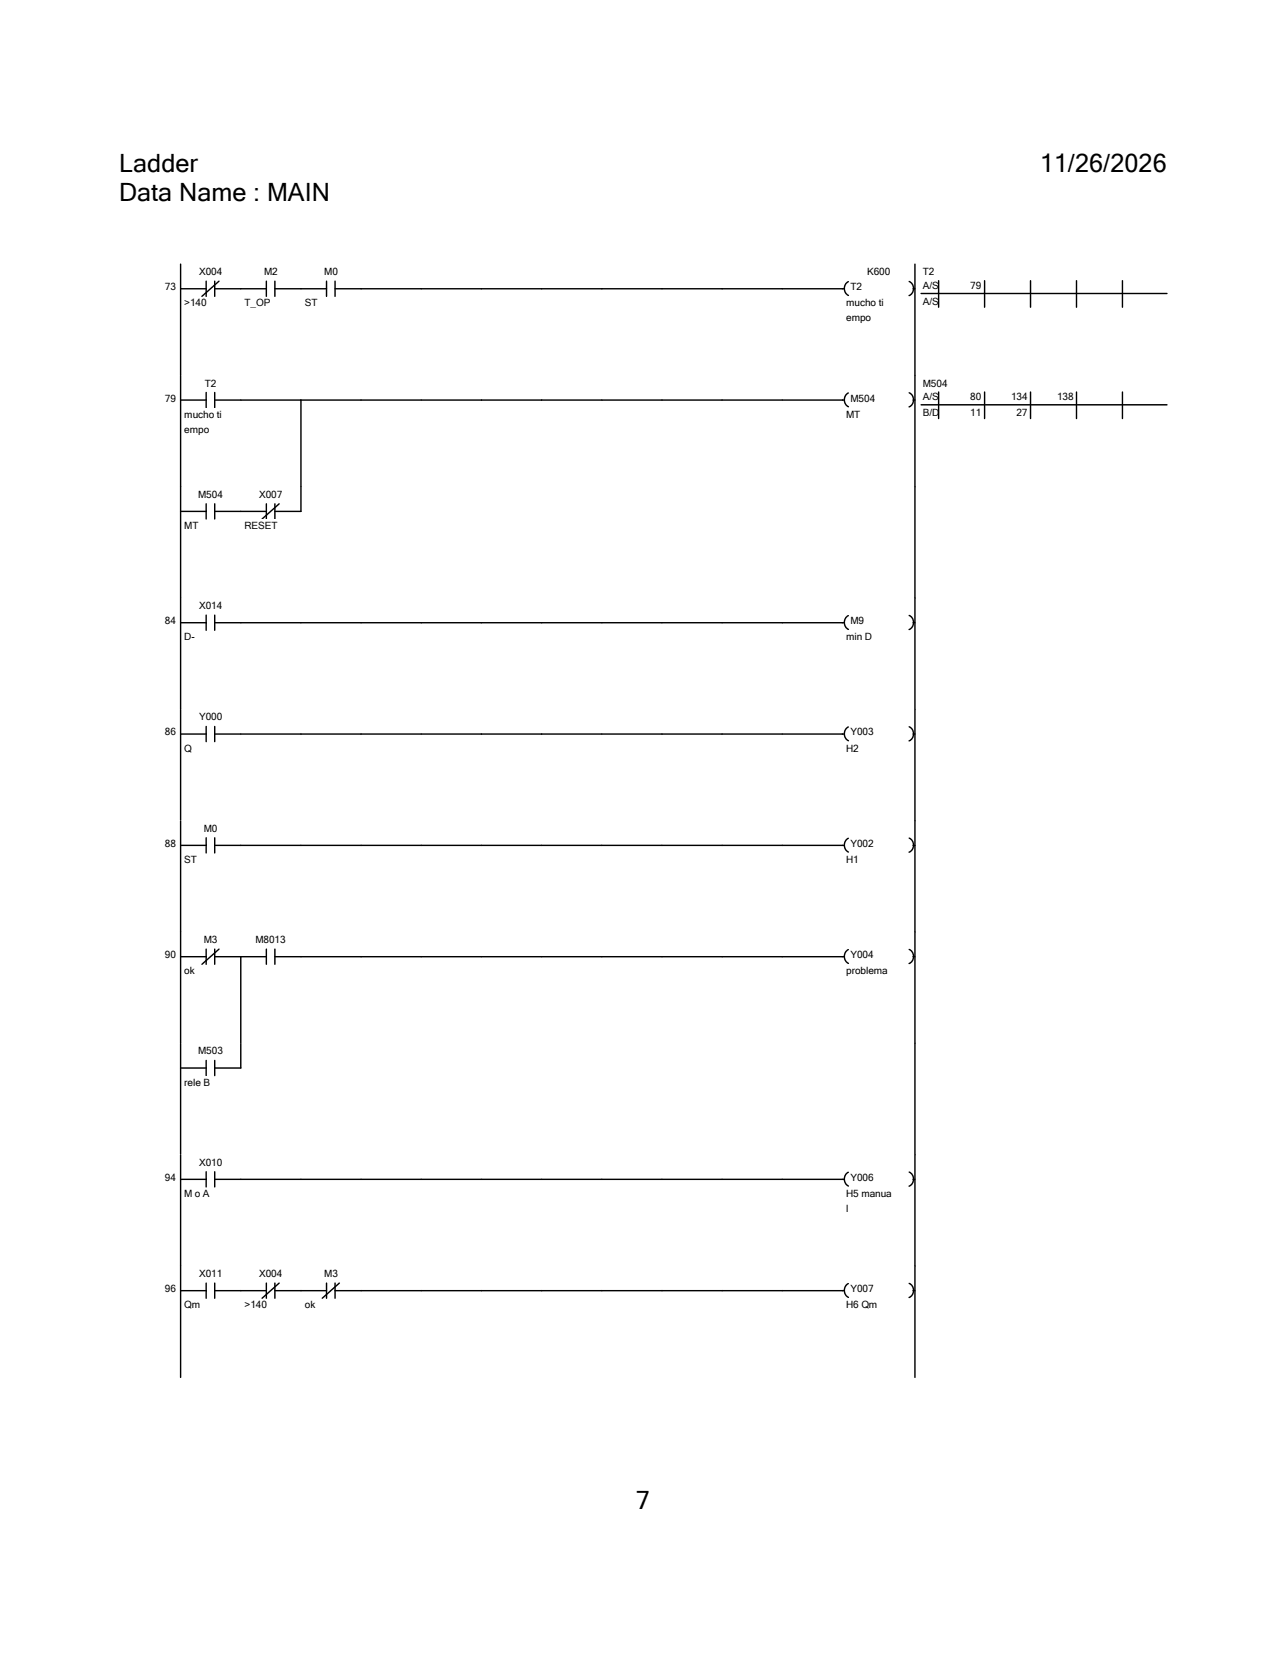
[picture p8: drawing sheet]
<svg xmlns="http://www.w3.org/2000/svg" width="216mm" height="279mm" viewBox="0 0 216 279" stroke-linecap="round" stroke-linejoin="round" font-family="sans-serif">
<path d="M20 44.3h175.9v200.2h-175.9z" fill-rule="evenodd" fill="#fff" stroke="#fff" stroke-width=".24"/>
<g fill="#fff">
<path d="M20 44.4h121.4v18.7h-121.4z" fill-rule="evenodd"/>
<path d="M141.4 44.4h12.2v18.7h-12.2zM27.7 47.2h2.3v1.9h-2.3z" fill-rule="evenodd"/>
</g>
<path d="M33.4 44.7h3.9v1.8h-3.9z" fill="#fff"/>
<path d="M30.3 48.5h4.3M34.6 47.2v2.6M36 48.5h4.4M36 47.2v2.6M36.8 47.2l-2.9 2.6" fill="none" stroke="#000" stroke-width=".24"/>
<path d="M30.9 49.9h3.8v1.9h-3.8z" fill="#fff"/>
<path d="M30.3 44.3v18.7" fill="none" stroke="#000" stroke-width=".24"/>
<path d="M44.3 44.7h2.3v1.8h-2.3z" fill="#fff"/>
<path d="M40.4 48.5h4.3M44.7 47.2v2.6M46.1 48.5h4.4M46.1 47.2v2.6" fill="none" stroke="#000" stroke-width=".24"/>
<g fill="#fff">
<path d="M41.1 49.9h4.3v1.9h-4.3z"/>
<path d="M54.4 44.7h2.3v1.8h-2.3z"/>
</g>
<path d="M50.5 48.5h4.3M54.8 47.2v2.6M56.3 48.5h4.3M56.3 47.2v2.6" fill="none" stroke="#000" stroke-width=".24"/>
<path d="M51.2 49.9h2.1v1.9h-2.1z" fill="#fff"/>
<path d="M60.6 48.5h81.2M142.4 47.3a1.33 1.33 0 0 0 0 2.3" fill="none" stroke="#000" stroke-width=".24"/>
<g fill="#fff">
<path d="M145.6 44.7h3.9v1.8h-3.9z"/>
<path d="M142.8 47.2h1.9v1.9h-1.9z"/>
</g>
<path d="M152.6 47.3a1.31 1.31 0 0 1 .8 1.2 1.31 1.31 0 0 1-.8 1.1M153.3 48.5h.3" fill="none" stroke="#000" stroke-width=".24"/>
<g fill="#fff">
<path d="M142.1 49.9h6.3v1.9h-6.3z"/>
<path d="M142.1 52.5h4.2v1.8h-4.2z"/>
</g>
<path d="M153.6 44.3v18.7" fill="none" stroke="#000" stroke-width=".24"/>
<g fill="#fff">
<path d="M154.6 44.4h41.3v7.6h-41.3z"/>
<path d="M154.9 44.7h2v1.8h-2z"/>
<path d="M154.9 47h2.7v1.9h-2.7z"/>
<path d="M162.9 47h2.3v1.9h-2.3z"/>
<path d="M154.9 49.6h2.7v1.9h-2.7z"/>
</g>
<path d="M154.6 49.3h41.3M157.6 47.1v4.5M165.3 47.1v4.5M173 47.1v4.5M180.7 47.1v4.5M188.4 47.1v4.5" fill="none" stroke="#000" stroke-width=".24"/>
<g fill="#fff">
<path d="M20 63.1h121.4v18.6h-121.4z" fill-rule="evenodd"/>
<path d="M141.4 63.1h12.2v18.6h-12.2zM27.7 65.9h2.3v1.9h-2.3z" fill-rule="evenodd"/>
</g>
<path d="M34.4 63.4h1.9v1.8h-1.9z" fill="#fff"/>
<path d="M30.3 67.2h4.3M34.6 65.9v2.5M36 67.2h4.4M36 65.9v2.5" fill="none" stroke="#000" stroke-width=".24"/>
<g fill="#fff">
<path d="M30.9 68.6h6.4v1.9h-6.4z"/>
<path d="M30.9 71.2h4.2v1.8h-4.2z"/>
</g>
<path d="M30.3 63v18.7M40.4 67.2h101.4M50.5 67.2v14.5M142.4 66a1.33 1.33 0 0 0 0 2.3" fill="none" stroke="#000" stroke-width=".24"/>
<path d="M142.8 65.9h4.1v1.9h-4.1z" fill="#fff"/>
<path d="M152.6 66a1.31 1.31 0 0 1 .8 1.1 1.31 1.31 0 0 1-.8 1.2M153.3 67.2h.3" fill="none" stroke="#000" stroke-width=".24"/>
<path d="M142.1 68.6h2.3v1.9h-2.3z" fill="#fff"/>
<path d="M153.6 63v18.7" fill="none" stroke="#000" stroke-width=".24"/>
<g fill="#fff">
<path d="M154.6 63h41.3v7.7h-41.3z"/>
<path d="M154.9 63.4h4.2v1.8h-4.2z"/>
<path d="M154.9 65.7h2.7v1.8h-2.7z"/>
<path d="M162.9 65.7h2.3v1.8h-2.3z"/>
<path d="M169.8 65.7h3.1v1.8h-3.1z"/>
<path d="M177.5 65.7h3.1v1.8h-3.1z"/>
<path d="M154.9 68.3h2.8v1.8h-2.8z"/>
<path d="M162.9 68.3h2.3v1.8h-2.3z"/>
<path d="M170.6 68.3h2.3v1.8h-2.3z"/>
</g>
<path d="M154.6 68h41.3M157.6 65.8v4.5M165.3 65.8v4.5M173 65.8v4.5M180.7 65.8v4.5M188.4 65.8v4.5" fill="none" stroke="#000" stroke-width=".24"/>
<g fill="#fff">
<path d="M20 81.7h121.4v18.8h-121.4z" fill-rule="evenodd"/>
<path d="M141.4 81.7h12.2v18.8h-12.2zM33.3 82h4.1v1.9h-4.1z" fill-rule="evenodd"/>
</g>
<path d="M30.3 85.9h4.3M34.6 84.6v2.5M36 85.9h4.4M36 84.6v2.5" fill="none" stroke="#000" stroke-width=".24"/>
<path d="M30.9 87.3h2.4v1.9h-2.4z" fill="#fff"/>
<path d="M30.3 81.7v18.7" fill="none" stroke="#000" stroke-width=".24"/>
<path d="M43.5 82h3.9v1.9h-3.9z" fill="#fff"/>
<path d="M40.4 85.9h4.3M44.7 84.6v2.5M46.1 85.9h4.4M46.1 84.6v2.5M46.9 84.6l-2.9 2.5" fill="none" stroke="#000" stroke-width=".24"/>
<path d="M41.1 87.3h5.5v1.9h-5.5z" fill="#fff"/>
<path d="M50.5 81.7v4.2M153.6 81.7v18.7" fill="none" stroke="#000" stroke-width=".24"/>
<g fill="#fff">
<path d="M20 100.5h121.4v18.6h-121.4z" fill-rule="evenodd"/>
<path d="M141.4 100.5h12.2v18.6h-12.2zM27.7 103.3h2.3v1.9h-2.3z" fill-rule="evenodd"/>
</g>
<path d="M33.4 100.8h3.9v1.8h-3.9z" fill="#fff"/>
<path d="M30.3 104.6h4.3M34.6 103.3v2.5M36 104.6h4.4M36 103.3v2.5" fill="none" stroke="#000" stroke-width=".24"/>
<path d="M30.9 106h1.8v1.9h-1.8z" fill="#fff"/>
<path d="M30.3 100.4v18.7M40.4 104.6h101.4M142.4 103.4a1.33 1.33 0 0 0 0 2.3" fill="none" stroke="#000" stroke-width=".24"/>
<path d="M142.8 103.3h2.3v1.9h-2.3z" fill="#fff"/>
<path d="M152.6 103.3a1.31 1.31 0 0 1 .8 1.2 1.31 1.31 0 0 1-.8 1.2M153.3 104.6h.3" fill="none" stroke="#000" stroke-width=".24"/>
<path d="M142.1 106h4.3v1.9h-4.3z" fill="#fff"/>
<path d="M153.6 100.4v18.7" fill="none" stroke="#000" stroke-width=".24"/>
<g fill="#fff">
<path d="M20 119.1h121.4v18.7h-121.4z" fill-rule="evenodd"/>
<path d="M141.4 119.1h12.2v18.7h-12.2zM27.7 122h2.3v1.8h-2.3z" fill-rule="evenodd"/>
</g>
<path d="M33.4 119.4h3.9v1.9h-3.9z" fill="#fff"/>
<path d="M30.3 123.3h4.3M34.6 122v2.5M36 123.3h4.4M36 122v2.5" fill="none" stroke="#000" stroke-width=".24"/>
<path d="M30.9 124.7h1.3v1.8h-1.3z" fill="#fff"/>
<path d="M30.3 119.1v18.7M40.4 123.3h101.4M142.4 122.1a1.33 1.33 0 0 0 0 2.3" fill="none" stroke="#000" stroke-width=".24"/>
<path d="M142.8 122h3.9v1.8h-3.9z" fill="#fff"/>
<path d="M152.6 122a1.31 1.31 0 0 1 .8 1.2 1.31 1.31 0 0 1-.8 1.2M153.3 123.3h.3" fill="none" stroke="#000" stroke-width=".24"/>
<path d="M142.1 124.7h2.1v1.8h-2.1z" fill="#fff"/>
<path d="M153.6 119.1v18.7" fill="none" stroke="#000" stroke-width=".24"/>
<g fill="#fff">
<path d="M20 137.8h121.4v18.7h-121.4z" fill-rule="evenodd"/>
<path d="M141.4 137.8h12.2v18.7h-12.2zM27.7 140.7h2.3v1.8h-2.3z" fill-rule="evenodd"/>
</g>
<path d="M34.2 138.1h2.3v1.9h-2.3z" fill="#fff"/>
<path d="M30.3 141.9h4.3M34.6 140.7v2.5M36 141.9h4.4M36 140.7v2.5" fill="none" stroke="#000" stroke-width=".24"/>
<path d="M30.9 143.4h2.2v1.8h-2.2z" fill="#fff"/>
<path d="M30.3 137.8v18.7M40.4 141.9h101.4M142.4 140.8a1.33 1.33 0 0 0 0 2.3" fill="none" stroke="#000" stroke-width=".24"/>
<path d="M142.8 140.7h3.9v1.8h-3.9z" fill="#fff"/>
<path d="M152.6 140.7a1.31 1.31 0 0 1 .8 1.2 1.31 1.31 0 0 1-.8 1.2M153.3 141.9h.3" fill="none" stroke="#000" stroke-width=".24"/>
<path d="M142.1 143.4h2.1v1.8h-2.1z" fill="#fff"/>
<path d="M153.6 137.8v18.7" fill="none" stroke="#000" stroke-width=".24"/>
<g fill="#fff">
<path d="M20 156.5h121.4v18.7h-121.4z" fill-rule="evenodd"/>
<path d="M141.4 156.5h12.2v18.7h-12.2zM27.7 159.4h2.3v1.8h-2.3z" fill-rule="evenodd"/>
</g>
<path d="M34.2 156.8h2.3v1.9h-2.3z" fill="#fff"/>
<path d="M34.6 159.4v2.5M36 159.4v2.5M36.8 159.4l-2.9 2.5M30.3 160.6h4.3M36 160.6h4.4" fill="none" stroke="#000" stroke-width=".24"/>
<path d="M30.9 162.1h1.8v1.8h-1.8z" fill="#fff"/>
<path d="M30.3 156.5v18.7" fill="none" stroke="#000" stroke-width=".24"/>
<path d="M42.9 156.8h5.1v1.9h-5.1z" fill="#fff"/>
<path d="M44.7 159.4v2.5M46.1 159.4v2.5M142.4 159.4a1.33 1.33 0 0 0 0 2.4M44.7 160.6h-4.3v14.6M46.1 160.6h95.7" fill="none" stroke="#000" stroke-width=".24"/>
<path d="M142.8 159.4h3.9v1.8h-3.9z" fill="#fff"/>
<path d="M152.6 159.4a1.31 1.31 0 0 1 .8 1.2 1.31 1.31 0 0 1-.8 1.2M153.3 160.6h.3" fill="none" stroke="#000" stroke-width=".24"/>
<path d="M142.1 162.1h7v1.8h-7z" fill="#fff"/>
<path d="M153.6 156.5v18.7" fill="none" stroke="#000" stroke-width=".24"/>
<g fill="#fff">
<path d="M20 175.2h121.4v18.7h-121.4z" fill-rule="evenodd"/>
<path d="M141.4 175.2h12.2v18.7h-12.2zM33.3 175.5h4.1v1.9h-4.1z" fill-rule="evenodd"/>
</g>
<path d="M30.3 179.3h4.3M34.6 178.1v2.5M36 179.3h4.4M36 178.1v2.5" fill="none" stroke="#000" stroke-width=".24"/>
<path d="M30.9 180.8h4.4v1.8h-4.4z" fill="#fff"/>
<path d="M30.3 175.2v18.7M40.4 175.2v4.1M153.6 175.2v18.7" fill="none" stroke="#000" stroke-width=".24"/>
<g fill="#fff">
<path d="M20 193.9h121.4v18.7h-121.4z" fill-rule="evenodd"/>
<path d="M141.4 193.9h12.2v18.7h-12.2zM27.7 196.8h2.3v1.8h-2.3z" fill-rule="evenodd"/>
</g>
<path d="M33.4 194.2h3.9v1.9h-3.9z" fill="#fff"/>
<path d="M30.3 198h4.3M34.6 196.7v2.6M36 198h4.4M36 196.7v2.6" fill="none" stroke="#000" stroke-width=".24"/>
<path d="M30.9 199.5h4.3v1.8h-4.3z" fill="#fff"/>
<path d="M30.3 193.9v18.7M40.4 198h101.4M142.4 196.8a1.33 1.33 0 0 0 0 2.3" fill="none" stroke="#000" stroke-width=".24"/>
<path d="M142.8 196.8h3.9v1.8h-3.9z" fill="#fff"/>
<path d="M152.6 196.8a1.31 1.31 0 0 1 .8 1.2 1.31 1.31 0 0 1-.8 1.2M153.3 198h.3" fill="none" stroke="#000" stroke-width=".24"/>
<g fill="#fff">
<path d="M142.1 199.5h7.6v1.8h-7.6z"/>
<path d="M142.1 202h.4v1.9h-.4z"/>
</g>
<path d="M153.6 193.9v18.7" fill="none" stroke="#000" stroke-width=".24"/>
<g fill="#fff">
<path d="M20 212.6h121.4v18.7h-121.4z" fill-rule="evenodd"/>
<path d="M141.4 212.6h12.2v18.7h-12.2zM27.7 215.4h2.3v1.9h-2.3z" fill-rule="evenodd"/>
</g>
<path d="M33.4 212.9h3.9v1.9h-3.9z" fill="#fff"/>
<path d="M30.3 216.7h4.3M34.6 215.4v2.6M36 216.7h4.4M36 215.4v2.6" fill="none" stroke="#000" stroke-width=".24"/>
<path d="M30.9 218.1h2.7v1.9h-2.7z" fill="#fff"/>
<path d="M30.3 212.6v18.7" fill="none" stroke="#000" stroke-width=".24"/>
<path d="M43.5 212.9h3.9v1.9h-3.9z" fill="#fff"/>
<path d="M40.4 216.7h4.3M44.7 215.4v2.6M46.1 216.7h4.4M46.1 215.4v2.6M46.9 215.4l-2.9 2.6" fill="none" stroke="#000" stroke-width=".24"/>
<g fill="#fff">
<path d="M41.1 218.1h3.7v1.9h-3.7z"/>
<path d="M54.4 212.9h2.3v1.9h-2.3z"/>
</g>
<path d="M50.5 216.7h4.3M54.8 215.4v2.6M56.3 216.7h4.3M56.3 215.4v2.6M57 215.4l-2.9 2.6" fill="none" stroke="#000" stroke-width=".24"/>
<path d="M51.2 218.1h1.8v1.9h-1.8z" fill="#fff"/>
<path d="M60.6 216.7h81.2M142.4 215.5a1.33 1.33 0 0 0 0 2.3" fill="none" stroke="#000" stroke-width=".24"/>
<path d="M142.8 215.4h3.9v1.9h-3.9z" fill="#fff"/>
<path d="M152.6 215.5a1.31 1.31 0 0 1 .8 1.2 1.31 1.31 0 0 1-.8 1.2M153.3 216.7h.3" fill="none" stroke="#000" stroke-width=".24"/>
<path d="M142.1 218.1h5.2v1.9h-5.2z" fill="#fff"/>
<path d="M153.6 212.6v18.7" fill="none" stroke="#000" stroke-width=".24"/>
<g fill="#fff">
<path d="M20 25h13.2v4.8h-13.2z"/>
<path d="M174.6 25h21.3v4.8h-21.3z"/>
<path d="M20 29.8h35.5v4.8h-35.5z"/>
<path d="M106.8 249.6h2.3v4.7h-2.3z"/>
</g>
<g font-size="4.2">
<text x="20" y="28.9">Ladder</text>
<text x="174.6" y="28.9">11/26/2026</text>
<text x="20" y="33.7">Data Name : MAIN</text>
<text x="106.8" y="253.4">7</text>
</g>
<g font-size="1.7">
<text x="33.4" y="46.2">X004</text>
<text x="44.3" y="46.2">M2</text>
<text x="54.4" y="46.2">M0</text>
<text x="145.6" y="46.2">K600</text>
<text x="154.9" y="46.2">T2</text>
<text x="27.7" y="48.7">73</text>
<text x="30.9" y="51.4">&gt;140</text>
<text x="41.1" y="51.4">T_OP</text>
<text x="51.2" y="51.4">ST</text>
<text x="142.1" y="51.4">mucho ti</text>
<text x="142.1" y="54">empo</text>
<text x="142.8" y="48.7">T2</text>
<text x="154.9" y="48.5">A/S</text>
<text x="154.9" y="51.1">A/S</text>
<text x="162.9" y="48.5">79</text>
<text x="34.4" y="64.9">T2</text>
<text x="154.9" y="64.9">M504</text>
<text x="27.7" y="67.4">79</text>
<text x="30.9" y="70.1">mucho ti</text>
<text x="142.1" y="70.1">MT</text>
<text x="142.8" y="67.4">M504</text>
<text x="154.9" y="67.2">A/S</text>
<text x="154.9" y="69.8">B/D</text>
<text x="162.9" y="67.2">80</text>
<text x="162.9" y="69.8">11</text>
<text x="169.8" y="67.2">134</text>
<text x="170.6" y="69.8">27</text>
<text x="177.5" y="67.2">138</text>
<text x="30.9" y="72.7">empo</text>
<text x="33.3" y="83.6">M504</text>
<text x="43.5" y="83.6">X007</text>
<text x="30.9" y="88.8">MT</text>
<text x="41.1" y="88.8">RESET</text>
<text x="27.7" y="104.8">84</text>
<text x="30.9" y="107.5">D-</text>
<text x="33.4" y="102.3">X014</text>
<text x="142.1" y="107.5">min D</text>
<text x="142.8" y="104.8">M9</text>
<text x="27.7" y="123.5">86</text>
<text x="33.4" y="120.9">Y000</text>
<text x="142.8" y="123.5">Y003</text>
<text x="30.9" y="126.2">Q</text>
<text x="142.1" y="126.2">H2</text>
<text x="27.7" y="142.2">88</text>
<text x="34.2" y="139.7">M0</text>
<text x="142.8" y="142.2">Y002</text>
<text x="30.9" y="144.9">ST</text>
<text x="142.1" y="144.9">H1</text>
<text x="27.7" y="160.9">90</text>
<text x="34.2" y="158.3">M3</text>
<text x="42.9" y="158.3">M8013</text>
<text x="142.8" y="160.9">Y004</text>
<text x="30.9" y="163.6">ok</text>
<text x="142.1" y="163.6">problema</text>
<text x="33.3" y="177">M503</text>
<text x="30.9" y="182.3">rele B</text>
<text x="33.4" y="195.7">X010</text>
<text x="27.7" y="198.3">94</text>
<text x="30.9" y="201">M o A</text>
<text x="142.1" y="201">H5 manua</text>
<text x="142.1" y="203.5">l</text>
<text x="142.8" y="198.3">Y006</text>
<text x="33.4" y="214.4">X011</text>
<text x="43.5" y="214.4">X004</text>
<text x="54.4" y="214.4">M3</text>
<text x="27.7" y="217">96</text>
<text x="30.9" y="219.7">Qm</text>
<text x="41.1" y="219.7">&gt;140</text>
<text x="51.2" y="219.7">ok</text>
<text x="142.1" y="219.7">H6 Qm</text>
<text x="142.8" y="217">Y007</text>
</g>
</svg>
